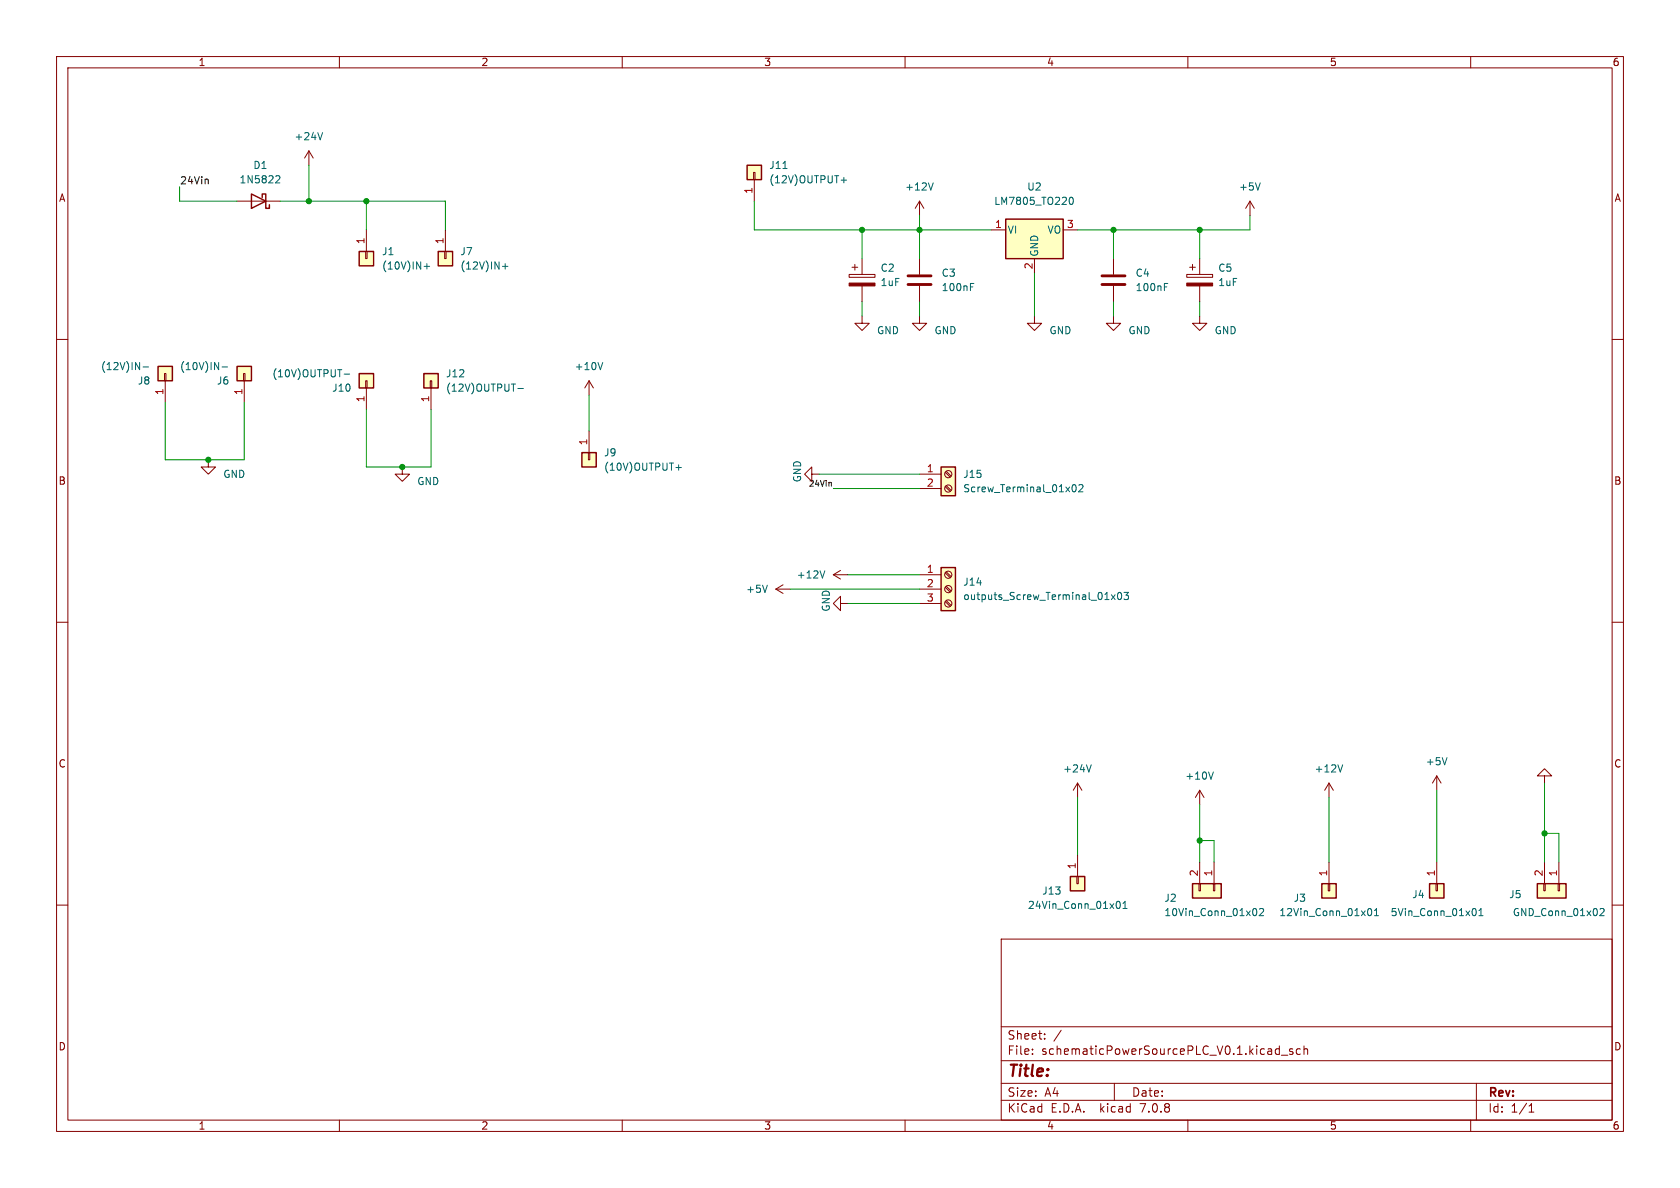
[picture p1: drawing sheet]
<svg xmlns="http://www.w3.org/2000/svg" width="297mm" height="210mm" viewBox="0 0 297 210" stroke-linecap="round" stroke-linejoin="round" font-family="sans-serif">
<g fill="none" stroke="#840000" stroke-width=".18">
<path d="M10 10h277v190h-277zM12 12h273v186h-273zM60 10v2M110 10v2M160 10v2M210 10v2M260 10v2M41.9 35.6h7.6M54.6 26.7l-.8 1.2M54.6 26.7v2.5M54.6 26.7l.8 1.2M133.2 30.5h.3v1.3h-.3z"/>
<path d="M133.3 31.8v3.8M162.6 35.6v2.5M162.6 35.6l-.8 1.2M162.6 35.6l.7 1.2M221 35.6l-.8 1.2M221 35.6v2.5M221 35.6l.7 1.2M10 60h2M64.6 44.5h.3v1.2h-.3zM64.8 40.6v3.9M78.6 44.5h.3v1.2h-.3zM78.7 40.6v3.9"/>
<path d="M150.1 48.5h4.6v.5h-4.6zM150.6 47.2h1M151.1 46.7v1.1M152.4 55.9v1.3h1.3l-1.3 1.2-1.3-1.2h1.3M152.4 45.7v2.8M152.4 50.5v2.8M162.6 55.9v1.3h1.2l-1.2 1.2-1.3-1.2h1.3M162.6 45.7v2.8M162.6 50.5v2.8M175.3 40.6h2.5M182.9 55.9v1.3h1.2l-1.2 1.2-1.3-1.2h1.3M182.9 45.7v2.6"/>
<path d="M188 40.6h2.5M196.8 55.9v1.3h1.3l-1.3 1.2-1.2-1.2h1.2M196.8 45.7v2.8M196.8 50.5v2.8M209.8 48.5h4.6v.5h-4.6zM210.3 47.2h1M210.8 46.7v1.1M212.1 55.9v1.3h1.3l-1.3 1.2-1.3-1.2h1.3M212.1 45.7v2.8M212.1 50.5v2.8M285 60h2M29.1 66h.2v1.3h-.2z"/>
<path d="M29.2 67.3v3.8M43.1 66h.2v1.3h-.2zM43.2 67.3v3.8M64.6 67.3h.3v1.3h-.3zM64.8 68.6v3.8M76.1 67.3h.2v1.3h-.2zM76.2 68.6v3.8M104.1 67.3v2.6M104.1 76.2v3.8M104.1 67.3l-.7 1.3M104.1 67.3l.8 1.3M36.8 81.3v1.3h1.3l-1.3 1.2-1.2-1.2h1.2"/>
<path d="M71.1 82.6v1.2h1.3l-1.3 1.3-1.3-1.3h1.3M104 80h.3v1.3h-.3zM143.5 83.8v-1.2l-1.3 1.2 1.3 1.3v-1.3h1.3M162.6 83.8h3.8M162.6 86.4h3.8M167.1 86l.9 .9M167.1 83.5l.9 .8M167.3 85.9l.8 .8M167.3 83.3l.8 .9M10 110h2M137.2 104.1h2.5M137.2 104.1l1.2 .8"/>
<path d="M138.4 103.4l-1.2 .7M147.3 101.6h2.6M147.3 101.6l1.3 .8M148.6 106.7v-1.3l-1.3 1.3 1.3 1.3v-1.3h1.3M148.6 100.8l-1.3 .8M162.6 101.6h3.8M162.6 104.1h3.8M162.6 106.7h3.8M167.1 106.3l.9 .9M167.1 103.8l.9 .8M167.1 101.3l.9 .8M167.3 106.2l.8 .8"/>
<path d="M167.3 103.6l.8 .9M167.3 101.1l.8 .8M285 110h2M190.5 138.4l-.8 1.3M190.5 138.4v2.6M190.5 138.4l.8 1.3M212.1 139.7l-.8 1.3M212.1 139.7v2.5M212.1 139.7l.8 1.3M234.9 138.4l-.7 1.3M234.9 138.4v2.6M234.9 138.4l.8 1.3"/>
<path d="M254 137.2v2.5M254 137.2l-.8 1.2M254 137.2l.8 1.2M273 137.2h1.3l-1.3-1.3-1.2 1.3h1.2v1.2M10 160h2M190.4 154.9h.2v1.3h-.2zM190.5 151.1v3.8M212 156.2h.2v1.3h-.2zM212.1 152.4v3.8M214.5 156.2h.3v1.3h-.3zM214.6 152.4v3.8M234.8 156.2h.3v1.3h-.3z"/>
<path d="M234.9 152.4v3.8M253.9 156.2h.2v1.3h-.2zM254 152.4v3.8M272.9 156.2h.3v1.3h-.3zM273 152.4v3.8M275.5 156.2h.2v1.3h-.2zM275.6 152.4v3.8M285 160h2M177 166h108v32h-108zM60 198v2M110 198v2M160 198v2"/>
<path d="M177 194.5h108M177 191.5h108M177 187.5h108M177 181.5h108M182.5 186.3v.1M182.5 185.5v.1M184.7 183.6v.1M184.7 182.8v.1M187.6 182.1l-1.3 2M197 191.5v3M210 198v2M225.7 185.4l.5 .1"/>
<path d="M226.2 184.9v1.5M226.2 186.3l-.5 .1M226.5 186.5h1.2M228.5 185.5l-.3-.1-.2 .2v.2l.5 .2v.3h-.5M229.9 185.5l-.4-.1-.3 .3v.4l.1 .2h.6M230.5 185.5l.2-.1 .4 .1 .1 .9M230.5 184.9v1.5M260 198v2M261 191.5v6.5M270.3 196.6h.9M270.3 195.5l.4-.4v1.5"/>
<circle cx="167.6" cy="86.4" r=".63"/>
<circle cx="167.6" cy="83.8" r=".63"/>
<circle cx="167.6" cy="104.1" r=".63"/>
<circle cx="167.6" cy="106.7" r=".63"/>
<circle cx="167.6" cy="101.6" r=".63"/>
</g>
<g fill="#ffffc2" stroke="#ffffc2" stroke-width=".18">
<path d="M27.9 64.8h2.6v2.5h-2.6z"/>
<path d="M41.9 64.8h2.5v2.5h-2.5z"/>
<path d="M63.5 66h2.5v2.6h-2.5z"/>
<path d="M63.5 44.5h2.5v2.5h-2.5z"/>
<path d="M77.5 44.5h2.5v2.5h-2.5z"/>
<path d="M102.9 80h2.5v2.6h-2.5z"/>
<path d="M132.1 29.2h2.5v2.6h-2.5z"/>
<path d="M74.9 66h2.6v2.6h-2.6z"/>
<path d="M177.8 38.7h10.2v7h-10.2z"/>
<path d="M166.4 100.3h2.5v7.7h-2.5z"/>
<path d="M166.4 82.6h2.5v5h-2.5z"/>
<path d="M189.2 154.9h2.6v2.6h-2.6z"/>
<path d="M252.7 156.2h2.6v2.6h-2.6z"/>
<path d="M233.7 156.2h2.5v2.6h-2.5z"/>
<path d="M210.8 156.2h5.1v2.6h-5.1z"/>
<path d="M271.8 156.2h5.1v2.6h-5.1z"/>
</g>
<g fill="none" stroke="#840000" stroke-width=".25">
<path d="M44.4 34.3l2.6 1.3-2.6 1.2zM46.4 34.9v-.6h.6v2.5h.6v-.6M132.1 29.2h2.5v2.6h-2.5zM177.8 38.7h10.2v7h-10.2zM63.5 44.5h2.5v2.5h-2.5zM77.5 44.5h2.5v2.5h-2.5zM27.9 64.8h2.6v2.5h-2.6zM41.9 64.8h2.5v2.5h-2.5zM63.5 66h2.5v2.6h-2.5zM74.9 66h2.6v2.6h-2.6zM102.9 80h2.5v2.6h-2.5zM166.4 82.6h2.5v5h-2.5z"/>
<path d="M166.4 100.3h2.5v7.7h-2.5zM189.2 154.9h2.6v2.6h-2.6zM210.8 156.2h5.1v2.6h-5.1zM233.7 156.2h2.5v2.6h-2.5zM252.7 156.2h2.6v2.6h-2.6zM271.8 156.2h5.1v2.6h-5.1z"/>
</g>
<g fill="none" stroke="#006464" stroke-width=".18">
<path d="M48.9 31.1h.5l.1 .3-.8 .9h.8M57 23.4l-.4 1.3M138.4 29.8h.7M148.7 31.8h1M149.2 31.4v.9M165 32.3l-.4 1.3M189.1 35l.2-.1a.68 .68 0 0 1 .5 .6 .68 .68 0 0 1-.5 .6l-.2-.1-.1-.3zM222.8 32.3l-.4 1.3M75 47.1h1M75.5 46.6v1M88.8 47.1h1M89.3 46.6v1"/>
<path d="M171.6 50.7h.4M171.6 50.1h.6M205.9 50.7h.4M205.9 50.1h.6M25.3 64.9h1M39.3 64.9h.9M60.8 66.1h1M91.6 68.7h.9M106.6 64.1l-.5 1.2M119.5 82.6h1M120 82.2v.9M189.6 85.8l.2-.1a.68 .68 0 0 1 .5 .6 .68 .68 0 0 1-.5 .6l-.2-.1-.1-.3z"/>
<path d="M190.7 85.8l.5-.1 .3 .3-.8 .9h.8M135.7 103.4l-.5 1.3M145.8 100.9l-.4 1.3M196.5 105.1l.6 .9M197.1 105.1l-.6 .9M197.7 104.8l.2-.1a.68 .68 0 0 1 .4 .7 .68 .68 0 0 1-.4 .6l-.2-.1-.1-.4zM198.7 104.7h.8l-.4 .5 .3 .1v.6l-.1 .1-.6-.1M192.9 135.2l-.4 1.3M214.5 136.5l-.4 1.2M237.4 135.2l-.5 1.3M255.8 133.9l-.4 1.3M197.4 159.6l.2-.3a.68 .68 0 0 1 .5 .7 .68 .68 0 0 1-.5 .6l-.2-.2"/>
<path d="M198.5 159.7l.4-.4v1.3M198.5 160.6h.8M221.8 160.6a.68 .68 0 0 1 .4 .6 .68 .68 0 0 1-.4 .7M222.7 160.7l.4-.1 .3 .4-.8 .9h.8M241.8 160.8l.3-.2a.68 .68 0 0 1 .4 .6 .68 .68 0 0 1-.4 .7l-.3-.3M243 161.9h.7M243 161l.3-.4v1.3M260.6 160.6a.68 .68 0 0 1 .4 .6 .68 .68 0 0 1-.4 .7M261.5 161.9h.7M261.5 161l.3-.4v1.3M282.9 160.7l.5-.1 .2 .4-.8 .9h.8"/>
</g>
<path d="M160.5 50.3h4.1M160.5 48.8h4.1M194.8 50.3h4.1M194.8 48.8h4.1" fill="none" stroke="#840000" stroke-width=".51"/>
<g fill="#840000" stroke="#840000" stroke-width=".18">
<path d="M209.8 50h4.6v.5h-4.6z"/>
<path d="M150.1 50h4.6v.5h-4.6z"/>
</g>
<path d="M36.7 31.7l.1 .8M146.8 85.3l.2 .1v.5" fill="none" stroke="#0f0f0f" stroke-width=".18"/>
<g fill="none" stroke="#009600" stroke-width=".18">
<path d="M31.7 33v2.6h10.2M49.5 35.6h29.2v5M54.6 29.2v6.4M64.8 35.6v5M133.3 35.6v5h42M162.6 38.1v7.6M221 38.1v2.5h-30.5M152.4 40.6v5.1M152.4 53.3v2.6M162.6 53.3v2.6M182.9 48.3v7.6M196.8 40.6v5.1"/>
<path d="M196.8 53.3v2.6M212.1 40.6v5.1M212.1 53.3v2.6M29.2 71.1v10.2h14v-10.2M64.8 72.4v10.2h11.4v-10.2M104.1 69.9v6.3M144.8 83.8h17.8M147.3 86.4h15.3M139.7 104.1h22.9M149.9 106.7h12.7M149.9 101.6h12.7M254 139.7v12.7"/>
<path d="M273 138.4v14M190.5 141v10.1M212.1 142.2v10.2M212.1 148.6h2.5v3.8M234.9 141v11.4M273 147.3h2.6v5.1"/>
</g>
<g fill="#009600" stroke="#009600" stroke-width=".18">
<circle cx="54.6" cy="35.6" r=".46"/>
<circle cx="71.1" cy="82.6" r=".46"/>
<circle cx="152.4" cy="40.6" r=".46"/>
<circle cx="36.8" cy="81.3" r=".46"/>
<circle cx="64.8" cy="35.6" r=".46"/>
<circle cx="212.1" cy="40.6" r=".46"/>
<circle cx="196.8" cy="40.6" r=".46"/>
<circle cx="162.6" cy="40.6" r=".46"/>
<circle cx="212.1" cy="148.6" r=".46"/>
<circle cx="273" cy="147.3" r=".46"/>
</g>
<text font-size="2.8" fill="#840000" x="178" y="190.9">Title:</text>
<g font-size="2.1" fill="#840000">
<text x="178" y="184">Sheet:</text>
<text x="178" y="186.7">File:</text>
<text x="184.1" y="186.7">schematicPowerSourcePLC_V0.1.kicad_sch</text>
<text x="178" y="196.9">KiCad</text>
<text x="178" y="194.1">Size:</text>
<text x="184.7" y="194.1">A4</text>
<text x="185.7" y="196.9">E.D.A.</text>
<text x="194.6" y="196.9">kicad</text>
<text x="200" y="194.1">Date:</text>
<text x="201.8" y="196.9">7.0.8</text>
<text x="263" y="194.3">Rev:</text>
<text x="263" y="196.9">Id:</text>
<text x="267.1" y="196.9">1/1</text>
</g>
<g font-size="1.8" fill="#840000">
<text x="35" y="11.9">1</text>
<text x="85" y="11.9">2</text>
<text x="135" y="11.9">3</text>
<text x="185" y="11.9">4</text>
<text x="235" y="11.9">5</text>
<text x="285" y="11.9">6</text>
<text x="10.3" y="35.9">A</text>
<text x="285.3" y="35.9">A</text>
<text x="10.3" y="85.9">B</text>
<text x="285.3" y="85.9">B</text>
<text x="10.3" y="135.9">C</text>
<text x="285.3" y="135.9">C</text>
<text x="10.3" y="185.9">D</text>
<text x="285.3" y="185.9">D</text>
<text x="35" y="199.9">1</text>
<text x="85" y="199.9">2</text>
<text x="135" y="199.9">3</text>
<text x="185" y="199.9">4</text>
<text x="235" y="199.9">5</text>
<text x="285" y="199.9">6</text>
</g>
<g font-size="1.8" fill="#006464">
<text x="52" y="25">+24V</text>
<text x="42.2" y="32.6">1N5822</text>
<text x="44.7" y="30.1">D1</text>
<text x="135.9" y="32.6">(12V)OUTPUT+</text>
<text x="135.9" y="30.1">J11</text>
<text x="159.9" y="33.9">+12V</text>
<text x="181.5" y="33.9">U2</text>
<text x="218.9" y="33.9">+5V</text>
<text x="175.7" y="36.4">LM7805_TO220</text>
<text x="178.1" y="41.5">VI</text>
<text x="185.1" y="41.5">VO</text>
<text x="67.4" y="45.3">J1</text>
<text x="67.4" y="47.9">(10V)IN+</text>
<text x="81.3" y="45.3">J7</text>
<text x="81.3" y="47.9">(12V)IN+</text>
<text x="183.7" y="45.5" transform="rotate(-90 183.7 45.5)">GND</text>
<text x="155.6" y="48.2">C2</text>
<text x="155.6" y="50.8">1uF</text>
<text x="166.4" y="49.1">C3</text>
<text x="166.4" y="51.7">100nF</text>
<text x="200.7" y="49.1">C4</text>
<text x="200.7" y="51.7">100nF</text>
<text x="215.3" y="48.2">C5</text>
<text x="215.3" y="50.8">1uF</text>
<text x="154.9" y="59.3">GND</text>
<text x="165.1" y="59.3">GND</text>
<text x="185.4" y="59.3">GND</text>
<text x="199.4" y="59.3">GND</text>
<text x="214.6" y="59.3">GND</text>
<text x="17.7" y="65.6">(12V)IN-</text>
<text x="31.7" y="65.6">(10V)IN-</text>
<text x="101.5" y="65.6">+10V</text>
<text x="24.3" y="68.2">J8</text>
<text x="38.3" y="68.2">J6</text>
<text x="48" y="66.9">(10V)OUTPUT-</text>
<text x="58.6" y="69.4">J10</text>
<text x="78.7" y="69.4">(12V)OUTPUT-</text>
<text x="78.7" y="66.9">J12</text>
<text x="106.7" y="80.9">J9</text>
<text x="106.7" y="83.4">(10V)OUTPUT+</text>
<text x="39.4" y="84.7">GND</text>
<text x="73.7" y="86">GND</text>
<text x="141.8" y="85.4" transform="rotate(-90 141.8 85.4)">GND</text>
<text x="170.2" y="84.7">J15</text>
<text x="170.2" y="87.2">Screw_Terminal_01x02</text>
<text x="131.8" y="105">+5V</text>
<text x="140.8" y="102.5">+12V</text>
<text x="170.2" y="106.3">outputs_Screw_Terminal_01x03</text>
<text x="170.2" y="103.7">J14</text>
<text x="146.9" y="108.2" transform="rotate(-90 146.9 108.2)">GND</text>
<text x="187.9" y="136.8">+24V</text>
<text x="232.3" y="136.8">+12V</text>
<text x="252" y="135.5">+5V</text>
<text x="209.4" y="138">+10V</text>
<text x="181.6" y="160.9">24Vin_Conn_01x01</text>
<text x="184.2" y="158.3">J13</text>
<text x="205.7" y="159.6">J2</text>
<text x="228.6" y="159.6">J3</text>
<text x="249.6" y="159">J4</text>
<text x="266.7" y="159">J5</text>
<text x="205.7" y="162.2">10Vin_Conn_01x02</text>
<text x="226.1" y="162.2">12Vin_Conn_01x01</text>
<text x="245.8" y="162.2">5Vin_Conn_01x01</text>
<text x="267.3" y="162.2">GND_Conn_01x02</text>
</g>
<text font-size="1.8" fill="#0f0f0f" x="31.7" y="32.7">24Vin</text>
<g font-size="1.8" fill="#a90000">
<text x="133.1" y="34.4" transform="rotate(-90 133.1 34.4)">1</text>
<text x="175.8" y="40.4">1</text>
<text x="188.5" y="40.4">3</text>
<text x="64.5" y="43.3" transform="rotate(-90 64.5 43.3)">1</text>
<text x="78.5" y="43.3" transform="rotate(-90 78.5 43.3)">1</text>
<text x="182.6" y="47.7" transform="rotate(-90 182.6 47.7)">2</text>
<text x="29" y="69.9" transform="rotate(-90 29 69.9)">1</text>
<text x="42.9" y="69.9" transform="rotate(-90 42.9 69.9)">1</text>
<text x="64.5" y="71.2" transform="rotate(-90 64.5 71.2)">1</text>
<text x="75.9" y="71.2" transform="rotate(-90 75.9 71.2)">1</text>
<text x="103.9" y="78.8" transform="rotate(-90 103.9 78.8)">1</text>
<text x="163.8" y="83.6">1</text>
<text x="163.8" y="86.1">2</text>
<text x="163.8" y="101.3">1</text>
<text x="163.8" y="103.9">2</text>
<text x="163.8" y="106.4">3</text>
<text x="190.2" y="153.7" transform="rotate(-90 190.2 153.7)">1</text>
<text x="211.8" y="155" transform="rotate(-90 211.8 155)">2</text>
<text x="214.4" y="155" transform="rotate(-90 214.4 155)">1</text>
<text x="234.7" y="155" transform="rotate(-90 234.7 155)">1</text>
<text x="253.7" y="155" transform="rotate(-90 253.7 155)">1</text>
<text x="272.8" y="155" transform="rotate(-90 272.8 155)">2</text>
<text x="275.3" y="155" transform="rotate(-90 275.3 155)">1</text>
</g>
<text font-size="1.4" fill="#0f0f0f" x="142.9" y="86.1">24Vin</text>
</svg>
